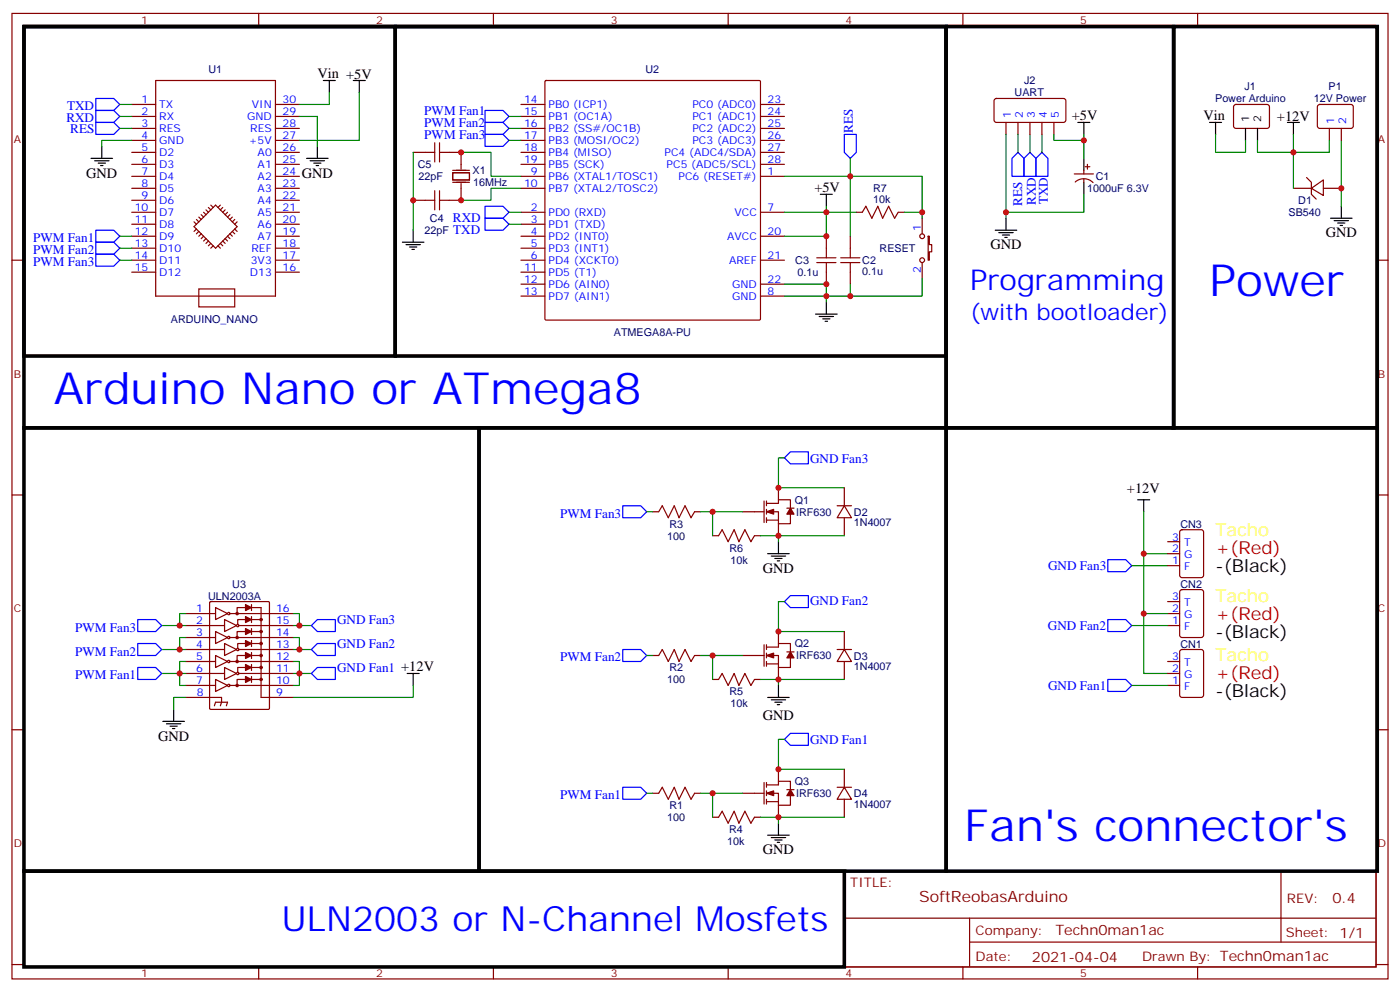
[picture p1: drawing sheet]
<svg xmlns="http://www.w3.org/2000/svg" width="412mm" height="292mm" viewBox="0 0 412 292" stroke-linecap="round" stroke-linejoin="round" font-family="sans-serif">
<g fill="none" stroke="#870000" stroke-width=".35">
<path d="M3.5 4h405.4v284.3h-405.4zM7.1 7.5h398.2v277.3h-398.2zM76.2 4v3.5M145.3 4v3.5M214.5 4v3.5M283.6 4v3.5M352.8 4v3.5M38.8 37.8h7.1M38.8 34.3h7.1M38.8 30.8h7.1M45.9 23.7h35.2v63.5h-35.2zM81.1 37.8h7.1"/>
<path d="M81.1 34.3h7.1M81.1 30.8h7.1M153.5 37.8h7M153.5 34.3h7M153.5 30.8h7M160.6 23.9l.3-.2h62.8l.3 .2v70l-.2 .3-62.9 .1-.3-.2zM224 37.8h7.1M224 34.3h7.1M224 30.8h7.1M293 29.2l.5-.2 20 .1 .5 .6-.1 5.9-.6 .5-20.1-.1-.4-.7v-5.6zM296.3 36.1v3.5M299.9 36.1v3.5"/>
<path d="M303.4 36.1v3.5M306.9 36.1v3.5M310.4 36.1v3.5M363.6 31l.5-.2h9.4l.4 .7v5.9l-.7 .4h-9.4l-.4-.7v-5.6zM388.3 31l.5-.2h9.4l.4 .7v5.9l-.7 .4h-9.4l-.4-.7v-5.6zM391.6 37.8v3.5M395.1 37.8v3.5M38.8 59h7.1M38.8 55.5h7.1M38.8 51.9h7.1M38.8 48.4h7.1M38.8 44.9h7.1"/>
<path d="M38.8 41.3h7.1M81.1 59h7.1M81.1 55.5h7.1M81.1 51.9h7.1M81.1 48.4h7.1M81.1 44.9h7.1M81.1 41.3h7.1M121.7 59h6.4M121.7 44.9h6.4M128.1 42.1v5.6M128.1 56.2v5.6M129.5 44.9h6.3v4.9"/>
<path d="M129.5 42.1v5.6M129.5 56.2v5.6M133.3 50.9h5v2.1h-5zM133.3 50.2h5M133.3 53.7h5M135.8 54v5h-6.3M153.5 55.5h7M153.5 51.9h7M153.5 48.4h7M153.5 44.9h7M153.5 41.3h7M224 51.9h7.1"/>
<path d="M224 48.4h7.1M224 44.9h7.1M224 41.3h7.1M316.4 51.2h5.7M316.7 53.6a3.8 3.8 0 0 1 5.3 .2M319.3 50.2v1M319.3 52.6v1.1M319.6 49.1h1.4M320.3 48.4v1.4M381 55.5h5.3M384.9 52.3l1.4 1.4v3.5l1.4 1.4M386.3 55.5l3.5-2.5v4.6z"/>
<path d="M389.8 55.5h5.3M3.5 76.6h3.6M38.8 76.6h7.1M38.8 73.1h7.1M38.8 69.6h7.1M38.8 66h7.1M38.8 62.5h7.1M57.1 66.7l6.4-6.3 6.3 6.3-6.3 6.4zM57.1 65.3l.8 .7M57.9 64.6l.7 .7M57.9 67.5l-.8 .7M58.6 63.9l.7 .7"/>
<path d="M58.6 68.2l-.7 .7M59.3 63.2l.7 .7M59.3 68.9l-.7 .7M60 62.5l.7 .7M60 69.6l-.7 .7M60.7 70.3l-.7 .7M60.7 61.8l.7 .7M61.4 61.1l.7 .7M61.4 71l-.7 .7M62.1 71.7l-.7 .7M62.1 60.4l.7 .7M62.8 72.4l-.7 .7"/>
<path d="M64.2 72.4l.7 .7M64.9 71.7l.7 .7M64.9 60.4l-.7 .7M65.6 71l.7 .7M65.6 61.1l-.7 .7M66.3 70.3l.7 .7M66.3 61.8l-.7 .7M67 69.6l.7 .7M67 62.5l-.7 .7M67.7 68.9l.7 .7M67.7 63.2l-.7 .7M68.4 68.2l.7 .7"/>
<path d="M68.4 63.9l-.7 .7M69.1 67.5l.7 .7M69.1 64.6l-.7 .7M69.8 65.3l-.7 .7M81.1 76.6h7.1M81.1 73.1h7.1M81.1 69.6h7.1M81.1 66h7.1M81.1 62.5h7.1M153.5 76.6h7M153.5 73.1h7M153.5 69.6h7"/>
<path d="M153.5 66h7M153.5 62.5h7M224 76.6h7.1M224 69.6h7.1M224 62.5h7.1M240.6 77.3h5.6M240.6 75.9h5.6M243.4 69.6v6.3M243.4 77.3v6.4M247.6 77.3h5.7M247.6 75.9h5.7M250.5 69.6v6.3"/>
<path d="M250.5 77.3v6.4M252.2 62.5h1.8l1.1-1.8 1.7 3.6 1.8-3.6 1.4 3.6 1.8-3.6 1.7 3.6 1.1-1.8h1.7M271.6 64.3v4.6M271.6 77.3v4.6M273.4 69.6h.4v2.4h.7v2.2h-.7v2.4h-.4zM405.3 76.6h3.6M38.8 80.2h7.1M58.6 85.1h10.5v5.3h-10.5zM81.1 80.2h7.1M153.5 87.2h7M153.5 80.2h7M153.5 83.7h7"/>
<path d="M224 87.2h7.1M224 83.7h7.1M3.5 145.8h3.6M192.3 150.7h1.7l1.1-1.8 1.7 3.6 1.8-3.6 1.4 3.6 1.8-3.6 1.8 3.6 1-1.8h1.8M209.9 157.8h1.8l1-1.8 1.8 3.5 1.8-3.5 1.4 3.5 1.7-3.5 1.8 3.5 1-1.7h1.8M218.7 150.7h6.4M225.1 147.5v6.4M225.8 148.2h3.5v-1h3.5v2.4M225.8 150.7h3.5v3.5M225.8 153.2h3.5M225.8 147.5v1.4M225.8 150v1.4"/>
<path d="M225.8 152.5v1.4M229.3 143.7v3.5M229.3 154.2v3.6M231.8 149.6h2.1M232.8 151.4v2.8h-3.5M246.6 148.9h4.2M248.7 148.9l2.1 3.6h-4.2zM248.7 143.7v5.2M248.7 152.5v5.3M344 159.5h3.5M347.7 156.2l.5-.2h5.6l.7 .4v13l-.4 .7h-5.9l-.7-.5v-12.9zM405.3 145.8h3.6"/>
<path d="M61.8 177.3l.3-.1h16.9l.3 .1 .1 31.3-.2 .3h-17.1l-.3-.2zM63.5 178.9l3.5 1.8-3.5 1.8zM72.3 178.9h-2.5v1.8M74.1 178.9h2.8v26.5h9.5M74.1 178v1.8M344 177.2h3.5M344 163.1h3.5M344 166.6h3.5M347.7 173.8l.5-.2h5.6l.7 .5v12.9l-.4 .7h-5.9l-.7-.4v-13zM54.7 180.7h8.8M54.7 184.2h11.4M54.7 187.7h8.8"/>
<path d="M54.7 191.3h7M54.7 194.8h8.8M54.7 198.3h11.4M61.9 191.3h4.2M63.5 193l3.5 1.8-3.5 1.8zM63.5 186l3.5 1.7-3.5 1.8zM66.1 196.6l3.6 1.7-3.6 1.8zM66.1 189.5l3.6 1.8-3.6 1.7zM66.1 182.5l3.6 1.7-3.6 1.8zM67.7 180.7h18.7M67.7 187.7h18.7M67.7 194.8h18.7"/>
<path d="M72.3 193h-2.5v1.8M72.3 186h-2.5v1.7M72.3 196.6h-2.3v1.4M72.5 189.5h-2.5v1.4M72.5 182.5h-2.5v1.4M74.1 193h2.8M74.1 181.6v1.7M74.1 185.1v1.8M74.1 188.6v1.8M74.1 192.2v1.7M74.1 195.7v1.7M74.1 199.2v1.8"/>
<path d="M74.1 196.6h2.8M74.1 189.5h2.8M74.1 186h2.8M74.1 182.5h2.8M86.4 198.3h-16a.35 .35 0 0 0-.5-.3 .35 .35 0 0 0-.1 .6 .35 .35 0 0 0 .6-.1M86.4 191.3h-16a.35 .35 0 0 0-.5-.3 .35 .35 0 0 0-.1 .5 .35 .35 0 0 0 .6-.1M86.4 184.2h-16a.35 .35 0 0 0-.5-.3 .35 .35 0 0 0-.1 .6 .35 .35 0 0 0 .6-.2M192.3 193h1.7l1.1-1.7 1.7 3.5 1.8-3.5 1.4 3.5 1.8-3.5 1.8 3.5 1-1.8h1.8M218.7 193h6.4M225.1 189.9v6.3M225.8 190.6h3.5v-1.1h3.5v2.5M225.8 193h3.5v3.6"/>
<path d="M225.8 189.9v1.4M225.8 192.3v1.4M225.8 194.8v1.4M225.8 195.5h3.5M229.3 186v3.5M229.3 196.6v3.5M231.8 192h2.1M232.8 193.7v2.9h-3.5M246.6 191.3h4.2M248.7 191.3l2.1 3.5h-4.2zM248.7 186v5.3M248.7 194.8v5.3"/>
<path d="M344 180.7h3.5M344 184.2h3.5M344 194.8h3.5M344 198.3h3.5M347.7 191.5l.5-.2h5.6l.7 .4v13l-.4 .6-5.9 .1-.7-.5v-12.9zM3.5 214.9h3.6M54.7 201.9h8.8M54.7 205.4h10.6v1.4l-.4 1.1M63.1 207.9l.4-1.1h3.5l-.3 1.1M63.5 200.1l3.5 1.8-3.5 1.7zM67.7 201.9h18.7M72.3 200.1h-2.5v1.8"/>
<path d="M74.1 200.1h2.8M209.9 200.1h1.8l1-1.8 1.8 3.6 1.8-3.6 1.4 3.6 1.7-3.6 1.8 3.6 1-1.8h1.8M344 201.9h3.5M405.3 214.9h3.6M192.3 233.6h1.7l1.1-1.8 1.7 3.6 1.8-3.6 1.4 3.6 1.8-3.6 1.8 3.6 1-1.8h1.8M218.7 233.6h6.4M225.1 230.4v6.4M225.8 231.1h3.5v-1h3.5v2.5M225.8 233.6h3.5v3.5M225.8 230.4v1.4M225.8 232.9v1.4M225.8 235.4v1.4"/>
<path d="M225.8 236.1h3.5M229.3 226.6v3.5M229.3 237.1v3.6M231.8 232.6h2.1M232.8 234.3v2.8h-3.5M246.6 231.8h4.2M248.7 231.8l2.1 3.6h-4.2zM248.7 226.6v5.2M248.7 235.4v5.3M209.9 240.7h1.8l1-1.8 1.8 3.5 1.8-3.5 1.4 3.5 1.7-3.5 1.8 3.5 1-1.7h1.8M248.7 256.5h156.6v28.3h-156.6zM377.3 256.6v20.8"/>
<path d="M248.7 270.4h156.5M285.6 277.4h119.6M285.6 270.4v14.1M3.5 284.1h3.6M76.2 284.8v3.5M145.3 284.8v3.5M214.5 284.8v3.5M283.6 284.8v3.5M352.8 284.8v3.5M405.3 284.1h3.6"/>
<circle cx="271.6" cy="69.6" r=".71"/>
<circle cx="271.6" cy="76.6" r=".71"/>
<circle cx="67.4" cy="194.8" r=".35"/>
<circle cx="67.4" cy="180.7" r=".35"/>
<circle cx="67.4" cy="187.7" r=".35"/>
<circle cx="67.4" cy="201.9" r=".35"/>
</g>
<g fill="#870000" stroke="#870000" stroke-width=".35">
<path d="M225.8 150.7l2.1-.7v1.4z"/>
<path d="M232.8 149.6l1.1 1.8h-2.1z"/>
<path d="M225.8 193l2.1-.7v1.4z"/>
<path d="M232.8 192l1.1 1.7h-2.1z"/>
<path d="M225.8 233.6l2.1-.7v1.4z"/>
<path d="M232.8 232.6l1.1 1.7h-2.1z"/>
<path d="M72.3 199.2l1.8 .9-1.8 .9z"/>
<path d="M72.3 195.7l1.8 .9-1.8 .8z"/>
<path d="M72.3 192.2l1.8 .8-1.8 .9z"/>
<path d="M72.3 188.6l1.8 .9-1.8 .9z"/>
<path d="M72.3 185.1l1.8 .9-1.8 .9z"/>
<path d="M72.3 181.6l1.8 .9-1.8 .8z"/>
<path d="M72.3 178l1.8 .9-1.8 .9z"/>
<circle cx="76.9" cy="182.5" r=".35"/>
<circle cx="76.9" cy="186" r=".35"/>
<circle cx="76.9" cy="189.5" r=".35"/>
<circle cx="76.9" cy="193" r=".35"/>
<circle cx="76.9" cy="196.6" r=".35"/>
<circle cx="76.9" cy="200.1" r=".35"/>
<circle cx="69.9" cy="180.7" r=".35"/>
<circle cx="69.9" cy="187.7" r=".35"/>
<circle cx="69.9" cy="194.8" r=".35"/>
<circle cx="69.9" cy="201.9" r=".35"/>
</g>
<g fill="none" stroke="#000" stroke-width=".35">
<path d="M95.2 23.7h3.6M97 23.7v3.5M104.1 23.7h3.5M105.8 23.7v3.5M317.5 36.1h3.5M319.3 36.1v3.5M356.3 36.1h3.5M358.1 36.1v3.5M366.9 37.8v3.5M370.4 37.8v3.5M379.2 36.1h3.6M381 36.1v3.5"/>
<path d="M26.8 46.6h6.4M27.9 47.3h4.2M28.9 48h2.1M29.6 48.8h.7M30 43.1v3.5M90.3 46.6h6.4M91.4 47.3h4.2M92.4 48h2.1M93.1 48.8h.7M93.5 43.1v3.5M241.7 57.2h3.5M243.4 57.2v3.5"/>
<path d="M319.3 46.6v3.6M319.3 53.7v3.5M118.5 71.3h6.4M119.6 72h4.2M120.6 72.7h2.2M121.4 73.4h.7M121.7 67.8v3.5M293.2 67.8h6.3M294.2 68.5h4.2M295.3 69.2h2.1M296 69.9h.7M296.3 64.3v3.5"/>
<path d="M391.9 64.3h6.4M393 65h4.2M394.1 65.7h2.1M394.8 66.4h.7M395.1 60.7v3.6M240.2 92.5h6.4M241.3 93.2h4.2M242.4 93.9h2.1M243.1 94.6h.7M243.4 89v3.5M229.3 159.5v3.6M335.1 147.2h3.6"/>
<path d="M336.9 147.2v3.5M226.1 163.1h6.4M227.2 163.8h4.2M228.2 164.5h2.2M229 165.2h.7M119.9 198.3h3.6M121.7 198.3v3.6M48 212.4h6.3M49 213.1h4.3M50.1 213.9h2.1M50.8 214.6h.7M51.2 208.9v3.5"/>
<path d="M226.1 205.4h6.4M227.2 206.1h4.2M228.2 206.8h2.2M229 207.5h.7M229.3 201.9v3.5M226.1 246h6.4M227.2 246.7h4.2M228.2 247.4h2.2M229 248.1h.7M229.3 242.4v3.6"/>
</g>
<g fill="none" stroke="#008700" stroke-width=".35">
<path d="M35.3 37.8h3.5M35.3 34.3h3.5M35.3 30.8h3.5M88.2 34.3h5.3v8.8M97 27.2v3.6h-8.8M105.8 27.2v14.1h-17.6M149.9 37.8h3.6M149.9 34.3h3.6M296.3 39.6v24.7M299.9 39.6v5.3M303.4 39.6v5.3M306.9 39.6v5.3"/>
<path d="M310.4 39.6v1.7h8.9v-1.7M358.1 39.6v5.3h8.8v-3.6M381 39.6v15.9M38.8 41.3h-8.8v1.8M121.7 44.9v22.9M135.8 44.9h8.8v7h8.9M149.9 41.3h3.6M153.5 55.5h-8.9v3.5h-8.8M231.1 51.9h40.5v12.4M250.5 46.6v23M319.3 57.2v5.3h-23M319.3 41.3v5.3"/>
<path d="M370.4 41.3v3.6h21.2v-3.6M395.1 41.3v19.4M35.3 69.6h3.5M35.3 73.1h3.5M35.3 76.6h3.5M149.9 62.5h3.6M149.9 66h3.6M231.1 62.5h21.1M243.4 60.7v8.9h-12.3M266.3 62.5h5.3M231.1 83.7h12.3v5.3M250.5 83.7v3.5h-19.4"/>
<path d="M271.6 81.9v5.3h-21.1M231.1 134.8h-1.8v8.9h19.4M190.5 150.7h1.8M206.4 150.7h12.3M209.9 150.7v7.1M224 157.8h5.3v1.7M229.3 157.8h19.4M336.9 150.7v47.6h7.1M231.1 177.2h-1.8v8.8h19.4M333.4 166.6h10.6M336.9 163.1h7.1M47.6 184.2h7.1"/>
<path d="M47.6 191.3h7.1M47.6 198.3h7.1M54.7 180.7h-1.8v3.5M54.7 187.7h-1.8v3.6M54.7 194.8h-1.8v7.1h1.8M86.4 194.8h1.8v7.1h-1.8M86.4 187.7h1.8v3.6h-1.8M86.4 180.7h1.8v3.5M86.4 184.2h5.3M86.4 198.3h5.3M88.2 191.3h3.5M190.5 193h1.8"/>
<path d="M206.4 193h12.3M209.9 193v7.1M333.4 184.2h10.6M336.9 180.7h7.1M54.7 205.4h-3.5v3.5M121.7 201.9v3.5h-35.3M224 200.1h5.3v1.8M229.3 200.1h19.4M231.1 217.7h-1.8v8.9h19.4M333.4 201.9h10.6M190.5 233.6h1.8M206.4 233.6h12.3"/>
<path d="M209.9 233.6v7.1M224 240.7h5.3v1.7M229.3 240.7h19.4"/>
</g>
<g fill="none" stroke="#00f" stroke-width=".35">
<path d="M28.2 32.5h5.3l1.8 1.8-1.8 1.8h-5.3zM28.2 29h5.3l1.8 1.8-1.8 1.7h-5.3zM28.2 36.1h5.3l1.8 1.7-1.8 1.8h-5.3zM142.9 32.5h5.3l1.7 1.8-1.7 1.8h-5.3zM142.9 36.1h5.3l1.7 1.7-1.7 1.8h-5.3zM142.9 39.6h5.3l1.7 1.7-1.7 1.8h-5.3zM248.7 39.6h3.5v5.3l-1.7 1.7-1.8-1.7zM299.9 44.9l1.7 1.7v5.3h-3.5v-5.3zM303.4 44.9l1.8 1.7v5.3h-3.6v-5.3zM306.9 44.9l1.8 1.7v5.3h-3.5v-5.3zM28.2 74.9h5.3l1.8 1.7-1.8 1.8h-5.3zM28.2 71.3h5.3l1.8 1.8-1.8 1.8h-5.3z"/>
<path d="M28.2 67.8h5.3l1.8 1.8-1.8 1.7h-5.3zM142.9 60.7h5.3l1.7 1.8-1.7 1.8h-5.3zM142.9 64.3h5.3l1.7 1.7-1.7 1.8h-5.3zM231.1 134.8l1.7-1.7h5.3v3.5h-5.3zM183.4 148.9h5.3l1.8 1.8-1.8 1.8h-5.3zM231.1 177.2l1.7-1.8h5.3v3.5h-5.3zM326.3 164.8h5.3l1.8 1.8-1.8 1.7h-5.3zM40.6 182.5h5.3l1.7 1.7-1.7 1.8h-5.3zM40.6 189.5h5.3l1.7 1.8-1.7 1.7h-5.3zM40.6 196.6h5.3l1.7 1.7-1.7 1.8h-5.3zM91.7 198.3l1.8-1.7h5.3v3.5h-5.3zM93.5 189.5h5.3v3.5h-5.3l-1.8-1.7z"/>
<path d="M93.5 182.5h5.3v3.5h-5.3l-1.8-1.8zM183.4 191.3h5.3l1.8 1.7-1.8 1.8h-5.3zM326.3 182.5h5.3l1.8 1.7-1.8 1.8h-5.3zM231.1 217.7l1.7-1.7h5.3v3.5h-5.3zM326.3 200.1h5.3l1.8 1.8-1.8 1.7h-5.3zM183.4 231.8h5.3l1.8 1.8-1.8 1.8h-5.3z"/>
</g>
<path d="M7.1 7.8h271.6v118.2h-271.6zM7.1 7.8h109.3v97h-109.3zM116.4 7.8h162.3v97h-162.3zM278.7 7.8h67v118.2h-67zM345.7 7.8h60v118.2h-60zM7.1 126h134v130.5h-134zM141.1 126h137.6v130.5h-137.6zM278.7 126h127v130.5h-127zM7.1 256.5h241.6v28.3h-241.6z" fill="none" stroke="#000" stroke-width="1.1"/>
<g fill="#c00">
<circle cx="209.9" cy="150.7" r=".88"/>
<circle cx="209.9" cy="193" r=".88"/>
<circle cx="209.9" cy="233.6" r=".88"/>
<circle cx="52.9" cy="184.2" r=".88"/>
<circle cx="52.9" cy="191.3" r=".88"/>
<circle cx="52.9" cy="198.3" r=".88"/>
<circle cx="88.2" cy="191.3" r=".88"/>
<circle cx="229.3" cy="157.8" r=".88"/>
<circle cx="229.3" cy="240.7" r=".88"/>
<circle cx="229.3" cy="200.1" r=".88"/>
<circle cx="88.2" cy="184.2" r=".88"/>
<circle cx="88.2" cy="198.3" r=".88"/>
<circle cx="336.9" cy="163.1" r=".88"/>
<circle cx="395.1" cy="55.5" r=".88"/>
<circle cx="336.9" cy="180.7" r=".88"/>
<circle cx="296.3" cy="62.5" r=".88"/>
<circle cx="319.3" cy="41.3" r=".88"/>
<circle cx="250.5" cy="51.9" r=".88"/>
<circle cx="271.6" cy="62.5" r=".88"/>
<circle cx="381" cy="44.9" r=".88"/>
<circle cx="229.3" cy="226.6" r=".88"/>
<circle cx="229.3" cy="186" r=".88"/>
<circle cx="229.3" cy="143.7" r=".88"/>
<circle cx="243.4" cy="87.2" r=".88"/>
<circle cx="243.4" cy="62.5" r=".88"/>
<circle cx="250.5" cy="87.2" r=".88"/>
<circle cx="243.4" cy="83.7" r=".88"/>
<circle cx="243.4" cy="69.6" r=".88"/>
<circle cx="135.8" cy="44.9" r=".88"/>
<circle cx="135.8" cy="59" r=".88"/>
<circle cx="121.7" cy="59" r=".88"/>
</g>
<g font-size="13.1" fill="#00f">
<text x="356.3" y="87.2">Power</text>
<text x="15.9" y="119">Arduino Nano or ATmega8</text>
<text x="284" y="247.7">Fan's connector's</text>
</g>
<text font-size="10.2" fill="#00f" x="82.9" y="274.2">ULN2003 or N-Channel Mosfets</text>
<text font-size="8.5" fill="#00f" x="285.8" y="85.4">Programming</text>
<text font-size="6.7" fill="#00f" x="285.8" y="94.3">(with bootloader)</text>
<g font-size="5.3" fill="#ff0">
<text x="358.1" y="157.8">Tacho</text>
<text x="358.1" y="177.2">Tacho</text>
<text x="358.1" y="194.8">Tacho</text>
</g>
<g font-size="5.3" fill="#f00">
<text x="358.1" y="163.1">+(Red)</text>
<text x="358.1" y="182.5">+(Red)</text>
<text x="358.1" y="200.1">+(Red)</text>
</g>
<g font-size="5.3">
<text x="358.1" y="168.3">-(Black)</text>
<text x="358.1" y="187.7">-(Black)</text>
<text x="358.1" y="205.4">-(Black)</text>
</g>
<text font-size="4.6" fill="#800" x="270.8" y="265.6">SoftReobasArduino</text>
<g font-size="4.2">
<text x="93.5" y="23">Vin +5V</text>
<text x="315.7" y="35.3">+5V</text>
<text x="354.5" y="35.3">Vin</text>
<text x="376.2" y="35.7">+12V</text>
<text x="25.4" y="52.3">GND</text>
<text x="88.9" y="52.3">GND</text>
<text x="239.9" y="56.5">+5V</text>
<text x="390.5" y="69.9">GND</text>
<text x="291.7" y="73.4">GND</text>
<text x="332" y="145">+12V</text>
<text x="224.7" y="168.7">GND</text>
<text x="224.7" y="212.1">GND</text>
<text x="46.6" y="218.1">GND</text>
<text x="224.7" y="251.6">GND</text>
</g>
<g font-size="4.2" fill="#800">
<text x="392.5" y="265.8">0.4</text>
<text x="310.9" y="275.4">Techn0man1ac</text>
<text x="304" y="283.2">2021-04-04</text>
</g>
<g font-size="3.9" fill="#00f">
<text x="19.7" y="32.5">TXD</text>
<text x="125" y="33.8">PWM Fan1</text>
<text x="19.5" y="36.1">RXD</text>
<text x="20.7" y="39.1">RES</text>
<text x="124.9" y="37.3">PWM Fan2</text>
<text x="125" y="40.8">PWM Fan3</text>
<text x="251.2" y="39.1" transform="rotate(-90 251.2 39.1)">RES</text>
<text x="133.4" y="65.5">RXD</text>
<text x="301.1" y="60.7" transform="rotate(-90 301.1 60.7)">RES</text>
<text x="305.2" y="60.4" transform="rotate(-90 305.2 60.4)">RXD</text>
<text x="308.7" y="60.2" transform="rotate(-90 308.7 60.2)">TXD</text>
<text x="9.8" y="71.3">PWM Fan1</text>
<text x="133.5" y="69">TXD</text>
<text x="9.8" y="74.9">PWM Fan2</text>
<text x="9.8" y="78.4">PWM Fan3</text>
<text x="238.6" y="136.2">GND Fan3</text>
<text x="165" y="152.5">PWM Fan3</text>
<text x="308.7" y="167.8">GND Fan3</text>
<text x="238.6" y="178.3">GND Fan2</text>
<text x="22.1" y="186">PWM Fan3</text>
<text x="99.3" y="183.7">GND Fan3</text>
<text x="308.7" y="185.5">GND Fan2</text>
<text x="99.3" y="190.8">GND Fan2</text>
<text x="22.1" y="193">PWM Fan2</text>
<text x="99.3" y="197.8">GND Fan1 +12V</text>
<text x="165" y="194.8">PWM Fan2</text>
<text x="22.1" y="200.1">PWM Fan1</text>
<text x="308.7" y="203.1">GND Fan1</text>
<text x="238.6" y="219.1">GND Fan1</text>
<text x="165" y="235.4">PWM Fan1</text>
</g>
<g font-size="3.9" fill="#800">
<text x="250.5" y="261.1">TITLE:</text>
<text x="379.1" y="265.8">REV:</text>
<text x="287.4" y="275.3">Company:</text>
<text x="378.7" y="275.9">Sheet: 1/1</text>
<text x="287.4" y="283">Date:</text>
<text x="336.4" y="283.1">Drawn By: Techn0man1ac</text>
</g>
<g font-size="3.2" fill="#800">
<text x="41.6" y="6.9">1</text>
<text x="110.8" y="6.9">2</text>
<text x="179.9" y="6.9">3</text>
<text x="249.1" y="6.9">4</text>
<text x="318.2" y="6.9">5</text>
<text x="4.1" y="42.1">A</text>
<text x="405.9" y="42.1">A</text>
<text x="4.1" y="111.2">B</text>
<text x="405.9" y="111.2">B</text>
<text x="4.1" y="180.3">C</text>
<text x="405.9" y="180.3">C</text>
<text x="4.1" y="249.5">D</text>
<text x="405.9" y="249.5">D</text>
<text x="41.6" y="287.8">1</text>
<text x="110.8" y="287.8">2</text>
<text x="179.9" y="287.8">3</text>
<text x="249.1" y="287.8">4</text>
<text x="318.2" y="287.8">5</text>
</g>
<g font-size="3.2" fill="#000080">
<text x="61.4" y="21.4">U1</text>
<text x="190.1" y="21.4">U2</text>
<text x="298.9" y="28.4">UART</text>
<text x="301.6" y="24.9">J2</text>
<text x="366.6" y="26.5">J1</text>
<text x="391.3" y="26.4">P1</text>
<text x="357.9" y="30.1">Power Arduino</text>
<text x="387" y="30.1">12V Power</text>
<text x="123.1" y="49.5">C5</text>
<text x="123.2" y="53.1">22pF</text>
<text x="139.2" y="51.3">X1</text>
<text x="322.8" y="53.1">C1</text>
<text x="139.4" y="54.8">16MHz</text>
<text x="257.2" y="59.7">10k</text>
<text x="257.2" y="56.5">R7</text>
<text x="320.3" y="56.5">1000uF 6.3V</text>
<text x="126.7" y="65.5">C4</text>
<text x="379.6" y="63.7">SB540</text>
<text x="382.4" y="60.2">D1</text>
<text x="125" y="69">22pF</text>
<text x="234.3" y="77.8">C3</text>
<text x="254" y="77.8">C2</text>
<text x="259.1" y="74.2">RESET</text>
<text x="234.9" y="81.3">0.1u</text>
<text x="254" y="81">0.1u</text>
<text x="50.3" y="95.2">ARDUINO_NANO</text>
<text x="180.8" y="99">ATMEGA8A-PU</text>
<text x="234.2" y="148.3">Q1</text>
<text x="197.2" y="155.4">R3</text>
<text x="234.5" y="151.9">IRF630</text>
<text x="251.5" y="155">1N4007</text>
<text x="251.5" y="151.9">D2</text>
<text x="347.7" y="155.4">CN3</text>
<text x="196.6" y="158.9">100</text>
<text x="214.9" y="162.4">R6</text>
<text x="215.2" y="166">10k</text>
<text x="68.4" y="173">U3</text>
<text x="347.7" y="173.2">CN2</text>
<text x="61.3" y="176.6">ULN2003A</text>
<text x="234.2" y="190.7">Q2</text>
<text x="347.7" y="190.7">CN1</text>
<text x="197.2" y="197.7">R2</text>
<text x="234.5" y="194.2">IRF630</text>
<text x="251.5" y="197.3">1N4007</text>
<text x="251.5" y="194.3">D3</text>
<text x="196.6" y="201.2">100</text>
<text x="214.9" y="204.8">R5</text>
<text x="215.2" y="208.3">10k</text>
<text x="234.2" y="231.2">Q3</text>
<text x="197.2" y="238.3">R1</text>
<text x="234.5" y="234.8">IRF630</text>
<text x="251.5" y="237.9">1N4007</text>
<text x="251.5" y="234.8">D4</text>
<text x="196.6" y="241.8">100</text>
<text x="214.8" y="245.3">R4</text>
<text x="214.2" y="248.9">10k</text>
</g>
<g font-size="3.2" fill="#00f">
<text x="41.7" y="33.9">2</text>
<text x="41.7" y="30.4">1</text>
<text x="46.9" y="35.3">RX</text>
<text x="46.9" y="31.8">TX</text>
<text x="72.8" y="35.3">GND</text>
<text x="74.2" y="31.8">VIN</text>
<text x="83.3" y="30.4">30</text>
<text x="83.3" y="33.9">29</text>
<text x="154.4" y="30.4">14</text>
<text x="154.4" y="33.9">15</text>
<text x="161.6" y="31.8">PB0 (ICP1)</text>
<text x="161.6" y="35.3">PB1 (OC1A)</text>
<text x="204" y="31.8">PC0 (ADC0)</text>
<text x="204" y="35.3">PC1 (ADC1)</text>
<text x="226.1" y="30.4">23</text>
<text x="226.1" y="33.9">24</text>
<text x="297.7" y="34.7" transform="rotate(-90 297.7 34.7)">1</text>
<text x="301.3" y="34.7" transform="rotate(-90 301.3 34.7)">2</text>
<text x="304.8" y="34.7" transform="rotate(-90 304.8 34.7)">3</text>
<text x="308.3" y="34.7" transform="rotate(-90 308.3 34.7)">4</text>
<text x="311.9" y="34.7" transform="rotate(-90 311.9 34.7)">5</text>
<text x="41.7" y="41">4</text>
<text x="41.7" y="37.5">3</text>
<text x="46.9" y="38.9">RES</text>
<text x="73.7" y="38.9">RES</text>
<text x="83.3" y="37.5">28</text>
<text x="83.3" y="41">27</text>
<text x="154.4" y="37.5">16</text>
<text x="154.4" y="41">17</text>
<text x="161.6" y="38.9">PB2 (SS#/OC1B)</text>
<text x="204" y="38.9">PC2 (ADC2)</text>
<text x="226.1" y="37.5">25</text>
<text x="226.1" y="41">26</text>
<text x="393" y="36.5" transform="rotate(-90 393 36.5)">1</text>
<text x="396.5" y="36.5" transform="rotate(-90 396.5 36.5)">2</text>
<text x="41.7" y="44.5">5</text>
<text x="46.9" y="45.9">D2</text>
<text x="46.9" y="42.4">GND</text>
<text x="73.3" y="42.4">+5V</text>
<text x="75.9" y="45.9">A0</text>
<text x="83.3" y="44.5">26</text>
<text x="154.4" y="44.5">18</text>
<text x="161.6" y="42.4">PB3 (MOSI/OC2)</text>
<text x="161.6" y="45.9">PB4 (MISO)</text>
<text x="195.7" y="45.9">PC4 (ADC4/SDA)</text>
<text x="204" y="42.4">PC3 (ADC3)</text>
<text x="226.1" y="44.5">27</text>
<text x="41.7" y="51.6">7</text>
<text x="41.7" y="48">6</text>
<text x="46.9" y="53">D4</text>
<text x="46.9" y="49.5">D3</text>
<text x="75.9" y="53">A2</text>
<text x="75.9" y="49.5">A1</text>
<text x="83.3" y="51.6">24</text>
<text x="83.3" y="48">25</text>
<text x="154.4" y="48">19</text>
<text x="156.4" y="51.6">9</text>
<text x="161.6" y="53">PB6 (XTAL1/TOSC1)</text>
<text x="161.6" y="49.5">PB5 (SCK)</text>
<text x="196.4" y="49.5">PC5 (ADC5/SCL)</text>
<text x="199.9" y="53">PC6 (RESET#)</text>
<text x="226.1" y="51.6">1</text>
<text x="226.1" y="48">28</text>
<text x="41.7" y="58.6">9</text>
<text x="41.7" y="55.1">8</text>
<text x="46.9" y="56.5">D5</text>
<text x="75.9" y="56.5">A3</text>
<text x="83.3" y="58.6">22</text>
<text x="83.3" y="55.1">23</text>
<text x="154.4" y="55.1">10</text>
<text x="161.6" y="56.5">PB7 (XTAL2/TOSC2)</text>
<text x="39.7" y="65.7">11</text>
<text x="39.7" y="62.2">10</text>
<text x="46.9" y="63.6">D7</text>
<text x="46.9" y="60">D6</text>
<text x="75.9" y="63.6">A5</text>
<text x="75.9" y="60">A4</text>
<text x="83.3" y="65.7">20</text>
<text x="83.3" y="62.2">21</text>
<text x="156.4" y="62.2">2</text>
<text x="156.4" y="65.7">3</text>
<text x="161.6" y="63.6">PD0 (RXD)</text>
<text x="216.4" y="63.6">VCC</text>
<text x="226.1" y="62.2">7</text>
<text x="39.7" y="69.2">12</text>
<text x="46.9" y="70.6">D9</text>
<text x="46.9" y="67.1">D8</text>
<text x="75.9" y="70.6">A7</text>
<text x="75.9" y="67.1">A6</text>
<text x="83.3" y="69.2">19</text>
<text x="156.4" y="69.2">4</text>
<text x="161.6" y="67.1">PD1 (TXD)</text>
<text x="161.6" y="70.6">PD2 (INT0)</text>
<text x="214.2" y="70.6">AVCC</text>
<text x="226.1" y="69.2">20</text>
<text x="271.3" y="68.2" transform="rotate(-90 271.3 68.2)">1</text>
<text x="39.7" y="76.3">14</text>
<text x="39.7" y="72.7">13</text>
<text x="46.9" y="77.7">D11</text>
<text x="46.9" y="74.2">D10</text>
<text x="73.9" y="77.7">3V3</text>
<text x="74" y="74.2">REF</text>
<text x="83.3" y="72.7">18</text>
<text x="83.3" y="76.3">17</text>
<text x="156.4" y="72.7">5</text>
<text x="156.4" y="76.3">6</text>
<text x="161.6" y="74.2">PD3 (INT1)</text>
<text x="161.6" y="77.7">PD4 (XCKT0)</text>
<text x="214.7" y="77.7">AREF</text>
<text x="226.1" y="76.3">21</text>
<text x="39.7" y="79.8">15</text>
<text x="46.9" y="81.2">D12</text>
<text x="73.6" y="81.2">D13</text>
<text x="83.3" y="79.8">16</text>
<text x="154.4" y="79.8">11</text>
<text x="154.4" y="83.3">12</text>
<text x="161.6" y="81.2">PD5 (T1)</text>
<text x="226.1" y="83.3">22</text>
<text x="271.3" y="80.4" transform="rotate(-90 271.3 80.4)">2</text>
<text x="154.4" y="86.9">13</text>
<text x="161.6" y="84.7">PD6 (AIN0)</text>
<text x="161.6" y="88.3">PD7 (AIN1)</text>
<text x="215.7" y="88.3">GND</text>
<text x="215.7" y="84.7">GND</text>
<text x="226.1" y="86.9">8</text>
<text x="345.3" y="159.2">3</text>
<text x="348.8" y="160.9">T</text>
<text x="345.3" y="162.7">2</text>
<text x="345.3" y="166.2">1</text>
<text x="348.8" y="164.5">G</text>
<text x="348.8" y="168">F</text>
<text x="345.3" y="176.8">3</text>
<text x="348.8" y="178.6">T</text>
<text x="57.8" y="180.3">1</text>
<text x="57.8" y="183.9">2</text>
<text x="81.3" y="183.9">15</text>
<text x="81.3" y="180.3">16</text>
<text x="345.3" y="183.9">1</text>
<text x="345.3" y="180.3">2</text>
<text x="348.8" y="185.6">F</text>
<text x="348.8" y="182.1">G</text>
<text x="57.8" y="187.4">3</text>
<text x="57.8" y="190.9">4</text>
<text x="81.3" y="190.9">13</text>
<text x="81.3" y="187.4">14</text>
<text x="57.8" y="194.5">5</text>
<text x="57.8" y="198">6</text>
<text x="81.3" y="198">11</text>
<text x="81.3" y="194.5">12</text>
<text x="345.3" y="194.5">3</text>
<text x="345.3" y="198">2</text>
<text x="348.8" y="196.2">T</text>
<text x="57.8" y="201.5">7</text>
<text x="81.3" y="201.5">10</text>
<text x="345.3" y="201.5">1</text>
<text x="348.8" y="199.7">G</text>
<text x="348.8" y="203.3">F</text>
<text x="58" y="205">8</text>
<text x="81.3" y="205">9</text>
</g>
<g font-size="3.2">
<text x="367.9" y="36.1" transform="rotate(-90 367.9 36.1)">1</text>
<text x="371.5" y="36.1" transform="rotate(-90 371.5 36.1)">2</text>
</g>
</svg>
